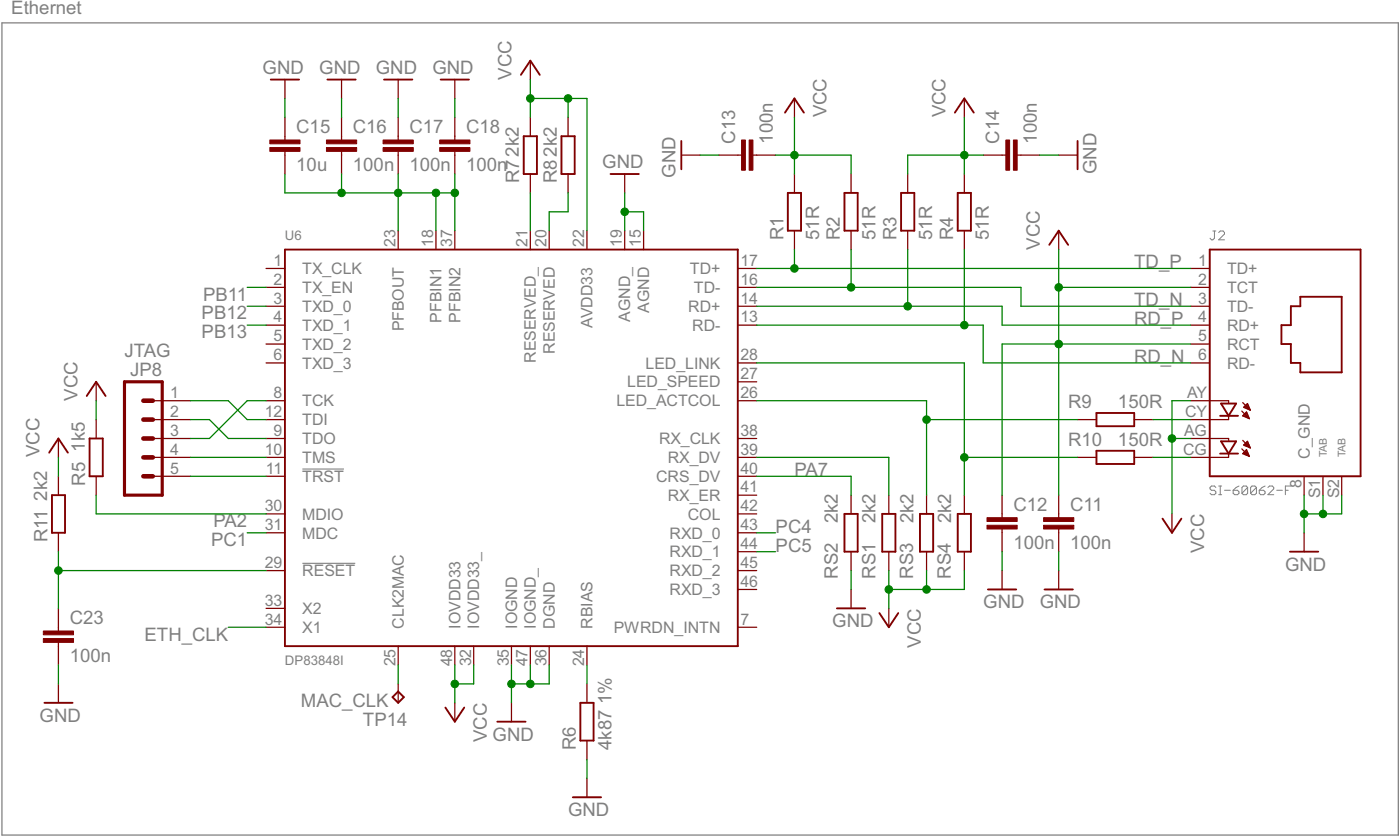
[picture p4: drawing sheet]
<svg xmlns="http://www.w3.org/2000/svg" width="188mm" height="113mm" viewBox="0 0 188 113" stroke-linecap="round" stroke-linejoin="round" font-family="sans-serif">
<path d="M.3 3.1h187.9v109.2h-187.9z" fill="none" stroke="#808080" stroke-width=".17"/>
<g fill="none" stroke="#808080" stroke-width=".13">
<path d="M163.2 31.1h.4M163.4 31.1v.9l-.2 .2h-.2l-.2-.2M164 31.3l.2-.2h.4l.2 .2v.2l-.8 .7h.8M163.6 65.5l-.2-.2h-.4l-.2 .2v.2l.2 .2h.4l.2 .2v.2l-.2 .2h-.4l-.2-.2M164 65.3h.4M164 66.5h.4M164.2 65.3v1.2M164.8 65.9h.8M165.9 65.9h.6l.2 .2v.2l-.2 .2h-.4l-.2-.2zM166.7 65.3l-.4 .2-.4 .4M167.9 65.5l-.2-.2h-.4l-.2 .2v.8M167.9 65.5v.8l-.2 .2h-.4l-.2-.2"/>
<path d="M167.9 65.5l-.8 .8M169.1 65.5l-.2-.2h-.4l-.2 .2v.8M169.1 65.5v.8l-.2 .2h-.4l-.2-.2M169.1 65.5l-.8 .8M169.4 65.9h.6l.2 .2v.2l-.2 .2h-.4l-.2-.2zM170.2 65.3l-.4 .2-.4 .4M170.6 65.5l.2-.2h.4l.2 .2v.2l-.8 .8h.8M171.8 65.9h.8M173 65.9h.3M173.7 65.3h-.7v1.2"/>
</g>
<path d="M40.7 75.7h7.1M40.7 63.1h5.6" fill="none" stroke="#808080" stroke-width=".15"/>
<g fill="none" stroke="#800000" stroke-width=".25">
<path d="M36.4 10.7h3.8M44.1 10.7h3.8M51.7 10.7h3.8M59.3 10.7h3.8M70.1 10.1l1.3-1.9 1.2 1.9M70.5 18.3h1.7v5.1h-1.7zM75.6 18.3h1.7v5.1h-1.7zM91.7 19v3.8M105.6 15.1l1.3-1.9 1.3 1.9M128.5 15.1l1.3-1.9 1.2 1.9M145 19v3.8M38.3 33.6h61v53.3h-61z"/>
<path d="M82.2 23.4h3.8M106 25.9h1.8v5.1h-1.8zM113.6 25.9h1.8v5.1h-1.8zM121.2 25.9h1.8v5.1h-1.8zM128.9 25.9h1.7v5.1h-1.7zM141.2 32.9l1.3-1.9 1.2 1.9M162.8 33.6h20.3v30.4h-20.3zM11.7 53.2l1.2-1.9 1.3 1.9M12.1 59h1.7v5h-1.7zM147.5 55.5h5.1v1.8h-5.1zM164.2 55.9h2.4M164.3 54.3h2l-1 1.6z"/>
<path d="M164.3 59.3h2l-1 1.7zM173.7 41.2h1.3v-1.3h5.5v10.2h-5.5v-1.3h-1.3v-2.5h-1.3v-2.6h1.3zM6.6 60.9l1.3-1.9 1.2 1.9M7 66.6h1.7v5h-1.7zM113.6 69.1h1.8v5.1h-1.8zM118.7 69.1h1.8v5.1h-1.8zM123.8 69.1h1.8v5.1h-1.8zM128.9 69.1h1.7v5.1h-1.7zM132.9 79.3h3.8M140.6 79.3h3.8M147.5 60.6h5.1v1.8h-5.1zM156.4 69.7l1.3 1.9 1.3-1.9"/>
<path d="M164.2 61h2.4M173.6 74.2h3.8M6 94.5h3.8M52.8 93.7l.8-.7 .7 .7-.7 .8zM59.9 95.1l1.3 1.9 1.3-1.9M66.9 97h3.8M78.1 94.5h1.8v5.1h-1.8zM112.6 81.8h3.8M118.3 82.4l1.3 1.9 1.3-1.9M77.1 107.2h3.8"/>
</g>
<g fill="none" stroke="#800000" stroke-width=".17">
<path d="M38.3 10.7v2.5M38.3 15.8v3M46 10.7v2.5M46 15.8v3M53.6 10.7v2.5M53.6 15.8v3M61.2 10.7v2.5M61.2 15.8v3M71.4 8.2v2.5M71.4 15.8v2.5M76.4 15.8v2.5M106.9 13.2v2.6"/>
<path d="M129.8 13.2v2.6M35.8 36.1h2.5M35.8 38.6h2.5M38.3 20.3v3.1M46 20.3v3.1M53.6 20.3v3.1M53.6 31v2.6M58.7 31v2.6M61.2 20.3v3.1M61.2 31v2.6M71.4 23.4v2.5M71.4 31v2.6"/>
<path d="M73.9 31v2.6M76.4 23.4v2.5M79 31v2.6M84.1 23.4v2.5M84.1 31v2.6M86.6 31v2.6M91.7 20.9h2.5M96.7 20.9h3.1M99.3 36.1h2.5M99.3 38.6h2.5M101.3 20.9h3.1M106.9 23.4v2.5"/>
<path d="M106.9 31v2.6M114.5 23.4v2.5M114.5 31v2.6M122.1 23.4v2.5M122.1 31v2.6M129.8 23.4v2.5M129.8 31v2.6M132.3 20.9h3M136.9 20.9h3M142.5 31v2.6M142.5 20.9h2.5M160.2 36.1h2.6"/>
<path d="M160.2 38.6h2.6M7.9 59v2.5M12.9 51.3v2.6M12.9 56.4v2.6M20.6 53.9h5M20.6 59h5M20.6 56.4h5M35.8 53.9h2.5M35.8 48.8h2.5M35.8 59h2.5M35.8 41.2h2.5M35.8 43.7h2.5"/>
<path d="M35.8 46.3h2.5M35.8 56.4h2.5M99.3 53.9h2.5M99.3 51.3h2.5M99.3 48.8h2.5M99.3 59h2.5M99.3 41.2h2.5M99.3 43.7h2.5M145 56.4h2.5M152.6 56.4h2.6M160.2 53.9h5.1v.2M160.2 48.8h2.6"/>
<path d="M160.2 59h5.1v.2M160.2 41.2h2.6M160.2 43.7h2.6M160.2 46.3h2.6M165.3 56v.4h-5.1M167.1 55.3l1 1M167.2 54.1l1 1M167.2 59.2l1 1M167.3 55.9h.6M167.3 55.8h.6M167.4 54.8l.5-.5 .3 .8zM167.4 59.8l.5-.5 .3 .9z"/>
<path d="M167.4 54.7h.6M167.4 59.8h.6M167.4 55.7h.4M167.5 54.6h.5M167.5 59.9h.6M167.5 54.8h.6M167.5 59.7h.5M167.5 56h.5M167.6 55.6h.2M167.6 54.5h.3M167.6 59.5h.3M167.7 55.4h.1"/>
<path d="M167.7 55.4l.4 .9-.9-.4zM167.8 54.4h.1M167.8 59.4h.1M167.8 55h.4M167.8 56.2h.2M168.1 55.1h.1M7.9 64v2.6M7.9 71.6v2.6M12.9 64v2.6M20.6 61.5h5M20.6 64h5M35.8 76.7h2.5"/>
<path d="M35.8 69.1h2.5M35.8 71.6h2.5M35.8 61.5h2.5M35.8 64h2.5M99.3 76.7h2.5M99.3 69.1h2.5M99.3 71.6h2.5M99.3 61.5h2.5M99.3 64h2.5M99.3 66.6h2.5M99.3 74.2h2.5M99.3 79.3h2.5"/>
<path d="M114.5 66.6v2.5M114.5 74.2v2.5M114.5 79.3v2.5M119.6 66.6v2.5M119.6 74.2v2.5M124.7 66.6v2.5M124.7 74.2v2.5M129.8 66.6v2.5M129.8 74.2v2.5M134.8 66.6v3M134.8 71.1v3.1M134.8 76.7v2.6"/>
<path d="M142.5 66.6v3M142.5 71.1v3.1M142.5 76.7v2.6M145 61.5h2.5M152.6 61.5h2.6M157.7 69.1v2.5M165.3 61.1v.4h-5.1M167.1 60.4l1 1M167.2 61h.7M167.3 60.9h.6M167.5 60.8h.3M167.5 61.1h.5"/>
<path d="M167.6 60.6h.2M167.7 60.5h.1M167.7 60.5l.4 .9-.9-.4zM167.8 60h.4M167.8 61.2h.2M168 60.1h.2M168.1 61.3h.1M175.5 64v2.6M175.5 71.6v2.6M178 64v2.6M180.5 64v2.6M7.9 81.8v3"/>
<path d="M7.9 86.4v3M7.9 92v2.5M35.8 81.8h2.5M35.8 84.3h2.5M53.6 86.9v2.5M53.6 92v2.5M61.2 86.9v2.5M61.2 94.5v2.5M63.7 86.9v2.5M68.8 86.9v2.5M68.8 94.5v2.5M71.4 86.9v2.5"/>
<path d="M73.9 86.9v2.5M79 86.9v2.5M79 92v2.5M79 99.6v2.5M99.3 84.3h2.5M119.6 81.8v2.5M79 104.7v2.5"/>
</g>
<g fill="#800000" stroke="#800000" stroke-width=".13">
<path d="M140.4 70.6h4.1v.5h-4.1z"/>
<path d="M140.4 69.6h4.1v.5h-4.1z"/>
<path d="M132.8 70.6h4.1v.5h-4.1z"/>
<path d="M132.8 69.6h4.1v.5h-4.1z"/>
<path d="M100.8 18.8h.5v4.1h-.5z"/>
<path d="M99.8 18.8h.5v4.1h-.5z"/>
<path d="M136.4 18.8h.5v4.1h-.5z"/>
<path d="M135.3 18.8h.6v4.1h-.6z"/>
<path d="M36.3 19.8h4.1v.5h-4.1z"/>
<path d="M36.3 18.8h4.1v.5h-4.1z"/>
<path d="M43.9 19.8h4.1v.5h-4.1z"/>
<path d="M43.9 18.8h4.1v.5h-4.1z"/>
<path d="M51.5 19.8h4.1v.5h-4.1z"/>
<path d="M51.5 18.8h4.1v.5h-4.1z"/>
<path d="M59.2 19.8h4v.5h-4z"/>
<path d="M59.2 18.8h4v.5h-4z"/>
<path d="M5.8 85.9h4.1v.5h-4.1z"/>
<path d="M5.8 84.8h4.1v.6h-4.1z"/>
</g>
<path d="M16.7 51.3h5.1v15.3h-5.1z" fill="none" stroke="#800000" stroke-width=".42"/>
<path d="M19.3 59h1.3M19.3 56.4h1.3M19.3 53.9h1.3M19.3 64h1.3M19.3 61.5h1.3" fill="none" stroke="#800000" stroke-width=".61"/>
<g fill="none" stroke="#008000" stroke-width=".17">
<path d="M38.3 13.2v2.6M46 13.2v2.6M53.6 13.2v2.6M61.2 13.2v2.6M71.4 13.2h7.6v17.8M71.4 10.7v5.1M76.4 13.2v2.6M106.9 15.8v7.6M129.8 15.8v7.6M33.3 38.6h2.5M38.3 23.4v2.5h22.9M46 23.4v2.5"/>
<path d="M53.6 23.4v7.6M58.7 25.9v5.1M61.2 23.4v7.6M71.4 25.9v5.1M76.4 25.9v2.6h-2.5v2.5M84.1 25.9v5.1M84.1 28.5h2.5v2.5M94.2 20.9h2.5M101.8 38.6h35.6v2.6h22.8M101.8 36.1h58.4M104.4 20.9h10.1v2.5M106.9 33.6v2.5"/>
<path d="M114.5 33.6v5M122.1 33.6v7.6M129.8 33.6v10.1M132.3 20.9h-10.2v2.5M139.9 20.9h2.6M142.5 33.6v33M142.5 38.6h17.7M12.9 53.9v2.5M25.6 53.9h5.1l2.6 2.5h2.5M25.6 56.4h2.6l2.5 2.6h5.1M33.3 41.2h2.5M33.3 43.7h2.5"/>
<path d="M35.8 53.9h-2.5l-5.1 5.1h-2.6M101.8 41.2h33v2.5h25.4M101.8 48.8h28v17.8M101.8 53.9h22.9v12.7M101.8 43.7h30.5v5.1h27.9M124.7 56.4h20.3M155.2 56.4h5M157.7 59h2.5M160.2 46.3h-25.4v20.3M160.2 53.9h-2.5v15.2M7.9 61.5v2.5M7.9 74.2v7.6"/>
<path d="M7.9 76.7h27.9M12.9 66.6v2.5h22.9M25.6 61.5h10.2M25.6 64h10.2M33.3 71.6h2.5M101.8 64h12.7v2.6M101.8 61.5h17.8v5.1M101.8 71.6h2.6M101.8 74.2h2.6M114.5 76.7v2.6M119.6 76.7v5.1M124.7 76.7v2.6"/>
<path d="M129.8 76.7v2.6h-10.2M129.8 61.5h15.2M134.8 74.2v2.5M142.5 74.2v2.5M155.2 61.5h5M175.5 66.6v5M178 66.6v2.5M180.5 66.6v2.5h-5M7.9 89.4v2.6M30.7 84.3h5.1M53.6 89.4v2.6M61.2 89.4v5.1"/>
<path d="M63.7 89.4v2.6h-2.5M68.8 89.4v5.1M71.4 89.4v2.6M73.9 89.4v2.6h-5.1M79 89.4v2.6M79 102.1v2.6"/>
</g>
<g fill="#008000" stroke="#008000" stroke-width=".13">
<circle cx="175.5" cy="69.1" r=".51"/>
<circle cx="178" cy="69.1" r=".51"/>
<circle cx="84.1" cy="28.5" r=".51"/>
<circle cx="68.8" cy="92" r=".51"/>
<circle cx="71.4" cy="92" r=".51"/>
<circle cx="142.5" cy="38.6" r=".51"/>
<circle cx="142.5" cy="46.3" r=".51"/>
<circle cx="106.9" cy="20.9" r=".51"/>
<circle cx="129.8" cy="20.9" r=".51"/>
<circle cx="71.4" cy="13.2" r=".51"/>
<circle cx="76.4" cy="13.2" r=".51"/>
<circle cx="61.2" cy="92" r=".51"/>
<circle cx="119.6" cy="79.3" r=".51"/>
<circle cx="124.7" cy="79.3" r=".51"/>
<circle cx="157.7" cy="59" r=".51"/>
<circle cx="106.9" cy="36.1" r=".51"/>
<circle cx="114.5" cy="38.6" r=".51"/>
<circle cx="122.1" cy="41.2" r=".51"/>
<circle cx="129.8" cy="43.7" r=".51"/>
<circle cx="46" cy="25.9" r=".51"/>
<circle cx="53.6" cy="25.9" r=".51"/>
<circle cx="58.7" cy="25.9" r=".51"/>
<circle cx="61.2" cy="25.9" r=".51"/>
<circle cx="124.7" cy="56.4" r=".51"/>
<circle cx="129.8" cy="61.5" r=".51"/>
<circle cx="7.9" cy="76.7" r=".51"/>
</g>
<g font-size="2.8" fill="#808080">
<text x="1.5" y="1.8">Ethernet</text>
<text x="35.3" y="9.9">GND</text>
<text x="43" y="9.9">GND</text>
<text x="50.6" y="9.9">GND</text>
<text x="58.2" y="9.9">GND</text>
<text x="68.8" y="10.7" transform="rotate(-90 68.8 10.7)">VCC</text>
<text x="39.9" y="17.9">C15</text>
<text x="47.5" y="17.9">C16</text>
<text x="55.1" y="17.9">C17</text>
<text x="62.7" y="17.9">C18</text>
<text x="111.2" y="15.8" transform="rotate(-90 111.2 15.8)">VCC</text>
<text x="127.2" y="15.8" transform="rotate(-90 127.2 15.8)">VCC</text>
<text x="39.9" y="23">10u</text>
<text x="47.5" y="23">100n</text>
<text x="55.1" y="23">100n</text>
<text x="62.7" y="23">100n</text>
<text x="81" y="22.6">GND</text>
<text x="90.9" y="23.9" transform="rotate(-90 90.9 23.9)">GND</text>
<text x="98.9" y="19.3" transform="rotate(-90 98.9 19.3)">C13</text>
<text x="104" y="19.3" transform="rotate(-90 104 19.3)">100n</text>
<text x="134.5" y="19.3" transform="rotate(-90 134.5 19.3)">C14</text>
<text x="139.5" y="19.3" transform="rotate(-90 139.5 19.3)">100n</text>
<text x="147.5" y="23.4" transform="rotate(-90 147.5 23.4)">GND</text>
<text x="69.9" y="24.7" transform="rotate(-90 69.9 24.7)">R72k2</text>
<text x="74.9" y="24.7" transform="rotate(-90 74.9 24.7)">R82k2</text>
<text x="105.4" y="32.3" transform="rotate(-90 105.4 32.3)">R1</text>
<text x="110.2" y="32.3" transform="rotate(-90 110.2 32.3)">51R</text>
<text x="113" y="32.3" transform="rotate(-90 113 32.3)">R2</text>
<text x="117.8" y="32.3" transform="rotate(-90 117.8 32.3)">51R</text>
<text x="120.6" y="32.3" transform="rotate(-90 120.6 32.3)">R3</text>
<text x="125.4" y="32.3" transform="rotate(-90 125.4 32.3)">51R</text>
<text x="128.3" y="32.3" transform="rotate(-90 128.3 32.3)">R4</text>
<text x="133.1" y="32.3" transform="rotate(-90 133.1 32.3)">51R</text>
<text x="139.9" y="33.6" transform="rotate(-90 139.9 33.6)">VCC</text>
<text x="27.3" y="40.4">PB11</text>
<text x="152.6" y="36.1">TD_P</text>
<text x="152.6" y="41.2">TD_N</text>
<text x="27.1" y="43">PB12</text>
<text x="27.1" y="45.5">PB13</text>
<text x="152.6" y="43.7">RD_P</text>
<text x="10.4" y="53.9" transform="rotate(-90 10.4 53.9)">VCC</text>
<text x="16.8" y="48">JTAG</text>
<text x="17.5" y="50.6">JP8</text>
<text x="152.6" y="48.8">RD_N</text>
<text x="143.7" y="54.9">R9</text>
<text x="143.7" y="60">R10</text>
<text x="150.4" y="54.9">150R</text>
<text x="150.4" y="60">150R</text>
<text x="5.3" y="61.5" transform="rotate(-90 5.3 61.5)">VCC</text>
<text x="11.4" y="60.7" transform="rotate(-90 11.4 60.7)">1k5</text>
<text x="11.5" y="65.3" transform="rotate(-90 11.5 65.3)">R5</text>
<text x="106.9" y="64">PA7</text>
<text x="6.3" y="67.3" transform="rotate(-90 6.3 67.3)">2k2</text>
<text x="28.7" y="70.9">PA2</text>
<text x="104.4" y="71.6">PC4</text>
<text x="112.7" y="70.4" transform="rotate(-90 112.7 70.4)">2k2</text>
<text x="117.8" y="70.4" transform="rotate(-90 117.8 70.4)">2k2</text>
<text x="122.9" y="70.4" transform="rotate(-90 122.9 70.4)">2k2</text>
<text x="128" y="70.4" transform="rotate(-90 128 70.4)">2k2</text>
<text x="136.4" y="68.7">C12</text>
<text x="144" y="68.7">C11</text>
<text x="6.4" y="72.9" transform="rotate(-90 6.4 72.9)">R11</text>
<text x="28.4" y="73.4">PC1</text>
<text x="104.4" y="74.2">PC5</text>
<text x="112.7" y="77.8" transform="rotate(-90 112.7 77.8)">RS2</text>
<text x="117.8" y="77.8" transform="rotate(-90 117.8 77.8)">RS1</text>
<text x="122.9" y="77.8" transform="rotate(-90 122.9 77.8)">RS3</text>
<text x="128" y="77.8" transform="rotate(-90 128 77.8)">RS4</text>
<text x="136.4" y="73.8">100n</text>
<text x="144" y="73.8">100n</text>
<text x="162" y="74.4" transform="rotate(-90 162 74.4)">VCC</text>
<text x="172.9" y="76.7">GND</text>
<text x="9.4" y="84">C23</text>
<text x="132.3" y="81.8">GND</text>
<text x="139.9" y="81.8">GND</text>
<text x="9.4" y="89">100n</text>
<text x="19.4" y="86.1">ETH_CLK</text>
<text x="112" y="84.3">GND</text>
<text x="123.9" y="87.1" transform="rotate(-90 123.9 87.1)">VCC</text>
<text x="40.5" y="95">MAC_CLK</text>
<text x="82.3" y="94.7" transform="rotate(-90 82.3 94.7)">1%</text>
<text x="5.3" y="97">GND</text>
<text x="48.8" y="97.5">TP14</text>
<text x="65.5" y="99.8" transform="rotate(-90 65.5 99.8)">VCC</text>
<text x="66.3" y="99.6">GND</text>
<text x="77.5" y="100.8" transform="rotate(-90 77.5 100.8)">R6</text>
<text x="82.3" y="100.8" transform="rotate(-90 82.3 100.8)">4k87</text>
<text x="76.4" y="109.7">GND</text>
</g>
<g font-size="2.4" fill="#808080">
<text x="36.8" y="35.7">1</text>
<text x="53.2" y="33.2" transform="rotate(-90 53.2 33.2)">23</text>
<text x="58.3" y="33.2" transform="rotate(-90 58.3 33.2)">18</text>
<text x="60.8" y="33.2" transform="rotate(-90 60.8 33.2)">37</text>
<text x="71" y="33.2" transform="rotate(-90 71 33.2)">21</text>
<text x="73.5" y="33.2" transform="rotate(-90 73.5 33.2)">20</text>
<text x="78.6" y="33.2" transform="rotate(-90 78.6 33.2)">22</text>
<text x="83.7" y="33.2" transform="rotate(-90 83.7 33.2)">19</text>
<text x="86.2" y="33.2" transform="rotate(-90 86.2 33.2)">15</text>
<text x="99.6" y="35.7">17</text>
<text x="161.2" y="35.7">1</text>
<text x="36.8" y="38.3">2</text>
<text x="36.8" y="40.8">3</text>
<text x="40.7" y="36.9">TX_CLK</text>
<text x="40.7" y="39.4">TX_EN</text>
<text x="40.7" y="41.9">TXD_0</text>
<text x="92.6" y="41.9">RD+</text>
<text x="92.8" y="36.9">TD+</text>
<text x="93.4" y="39.4">TD-</text>
<text x="99.6" y="40.8">14</text>
<text x="99.6" y="38.3">16</text>
<text x="161.2" y="38.3">2</text>
<text x="161.2" y="40.8">3</text>
<text x="165.1" y="36.9">TD+</text>
<text x="165.1" y="39.4">TCT</text>
<text x="165.1" y="41.9">TD-</text>
<text x="36.8" y="43.4">4</text>
<text x="36.8" y="45.9">5</text>
<text x="40.7" y="44.5">TXD_1</text>
<text x="40.7" y="47">TXD_2</text>
<text x="54.3" y="44.6" transform="rotate(-90 54.3 44.6)">PFBOUT</text>
<text x="59.4" y="43.4" transform="rotate(-90 59.4 43.4)">PFBIN1</text>
<text x="62" y="43.4" transform="rotate(-90 62 43.4)">PFBIN2</text>
<text x="74.7" y="47.6" transform="rotate(-90 74.7 47.6)">RESERVED</text>
<text x="79.7" y="44" transform="rotate(-90 79.7 44)">AVDD33</text>
<text x="84.8" y="43.3" transform="rotate(-90 84.8 43.3)">AGND_</text>
<text x="87.4" y="42.1" transform="rotate(-90 87.4 42.1)">AGND</text>
<text x="93.1" y="44.5">RD-</text>
<text x="99.6" y="43.4">13</text>
<text x="161.2" y="43.4">4</text>
<text x="161.2" y="45.9">5</text>
<text x="165.1" y="44.5">RD+</text>
<text x="165.1" y="47">RCT</text>
<text x="22.9" y="53.5">1</text>
<text x="36.8" y="48.4">6</text>
<text x="36.8" y="53.5">8</text>
<text x="40.7" y="49.6">TXD_3</text>
<text x="72.1" y="48.8" transform="rotate(-90 72.1 48.8)">RESERVED_</text>
<text x="84.4" y="52.1">LED_SPEED</text>
<text x="86.9" y="49.6">LED_LINK</text>
<text x="99.6" y="53.5">26</text>
<text x="99.6" y="51">27</text>
<text x="99.6" y="48.4">28</text>
<text x="159.7" y="53.5">AY</text>
<text x="161.2" y="48.4">6</text>
<text x="165.1" y="49.6">RD-</text>
<text x="22.9" y="56.1">2</text>
<text x="22.9" y="58.6">3</text>
<text x="35.6" y="56.1">12</text>
<text x="36.8" y="58.6">9</text>
<text x="40.7" y="54.6">TCK</text>
<text x="40.7" y="59.7">TDO</text>
<text x="40.7" y="57.2">TDI</text>
<text x="82.9" y="54.6">LED_ACTCOL</text>
<text x="88.7" y="59.7">RX_CLK</text>
<text x="99.6" y="58.6">38</text>
<text x="159.3" y="58.6">AG</text>
<text x="159.5" y="56.1">CY</text>
<text x="22.9" y="61.1">4</text>
<text x="22.9" y="63.7">5</text>
<text x="35.6" y="61.1">10</text>
<text x="35.8" y="63.7">11</text>
<text x="40.7" y="62.2">TMS</text>
<text x="40.7" y="64.8">TRST</text>
<text x="88.3" y="64.8">CRS_DV</text>
<text x="89.9" y="62.2">RX_DV</text>
<text x="99.6" y="61.1">39</text>
<text x="99.6" y="63.7">40</text>
<text x="159.2" y="61.1">CG</text>
<text x="175.1" y="65.6" transform="rotate(-90 175.1 65.6)">8</text>
<text x="176.2" y="61.7" transform="rotate(-90 176.2 61.7)">C_GND</text>
<text x="35.6" y="68.7">30</text>
<text x="35.6" y="71.3">31</text>
<text x="40.7" y="69.9">MDIO</text>
<text x="89.9" y="67.3">RX_ER</text>
<text x="92.5" y="69.9">COL</text>
<text x="99.6" y="66.2">41</text>
<text x="99.6" y="68.7">42</text>
<text x="99.6" y="71.3">43</text>
<text x="177.7" y="67" transform="rotate(-90 177.7 67)">S1</text>
<text x="180.2" y="67" transform="rotate(-90 180.2 67)">S2</text>
<text x="35.6" y="76.4">29</text>
<text x="40.7" y="77.5">RESET</text>
<text x="40.7" y="72.4">MDC</text>
<text x="90.1" y="72.4">RXD_0</text>
<text x="90.1" y="74.9">RXD_1</text>
<text x="90.1" y="77.5">RXD_2</text>
<text x="99.6" y="73.8">44</text>
<text x="99.6" y="76.4">45</text>
<text x="35.6" y="81.4">33</text>
<text x="35.6" y="84">34</text>
<text x="40.7" y="82.6">X2</text>
<text x="90.1" y="80">RXD_3</text>
<text x="99.6" y="78.9">46</text>
<text x="99.6" y="84">7</text>
<text x="40.7" y="85.1">X1</text>
<text x="53.2" y="89.6" transform="rotate(-90 53.2 89.6)">25</text>
<text x="54.3" y="84.5" transform="rotate(-90 54.3 84.5)">CLK2MAC</text>
<text x="60.8" y="89.6" transform="rotate(-90 60.8 89.6)">48</text>
<text x="62" y="84.5" transform="rotate(-90 62 84.5)">IOVDD33</text>
<text x="63.4" y="89.6" transform="rotate(-90 63.4 89.6)">32</text>
<text x="64.5" y="84.5" transform="rotate(-90 64.5 84.5)">IOVDD33_</text>
<text x="68.5" y="89.6" transform="rotate(-90 68.5 89.6)">35</text>
<text x="69.6" y="84.5" transform="rotate(-90 69.6 84.5)">IOGND</text>
<text x="71" y="89.6" transform="rotate(-90 71 89.6)">47</text>
<text x="72.1" y="84.5" transform="rotate(-90 72.1 84.5)">IOGND_</text>
<text x="73.5" y="89.6" transform="rotate(-90 73.5 89.6)">36</text>
<text x="74.7" y="84.5" transform="rotate(-90 74.7 84.5)">DGND</text>
<text x="78.6" y="89.6" transform="rotate(-90 78.6 89.6)">24</text>
<text x="79.7" y="84.5" transform="rotate(-90 79.7 84.5)">RBIAS</text>
<text x="82.6" y="85.1">PWRDN_INTN</text>
</g>
<g font-size="2" fill="#808080">
<text x="38.3" y="32.3">U6</text>
<text x="38.3" y="89.4">DP83848I</text>
</g>
<g font-size="1.6" fill="#808080">
<text x="178.5" y="61.5" transform="rotate(-90 178.5 61.5)">TAB</text>
<text x="181.1" y="61.5" transform="rotate(-90 181.1 61.5)">TAB</text>
</g>
</svg>
